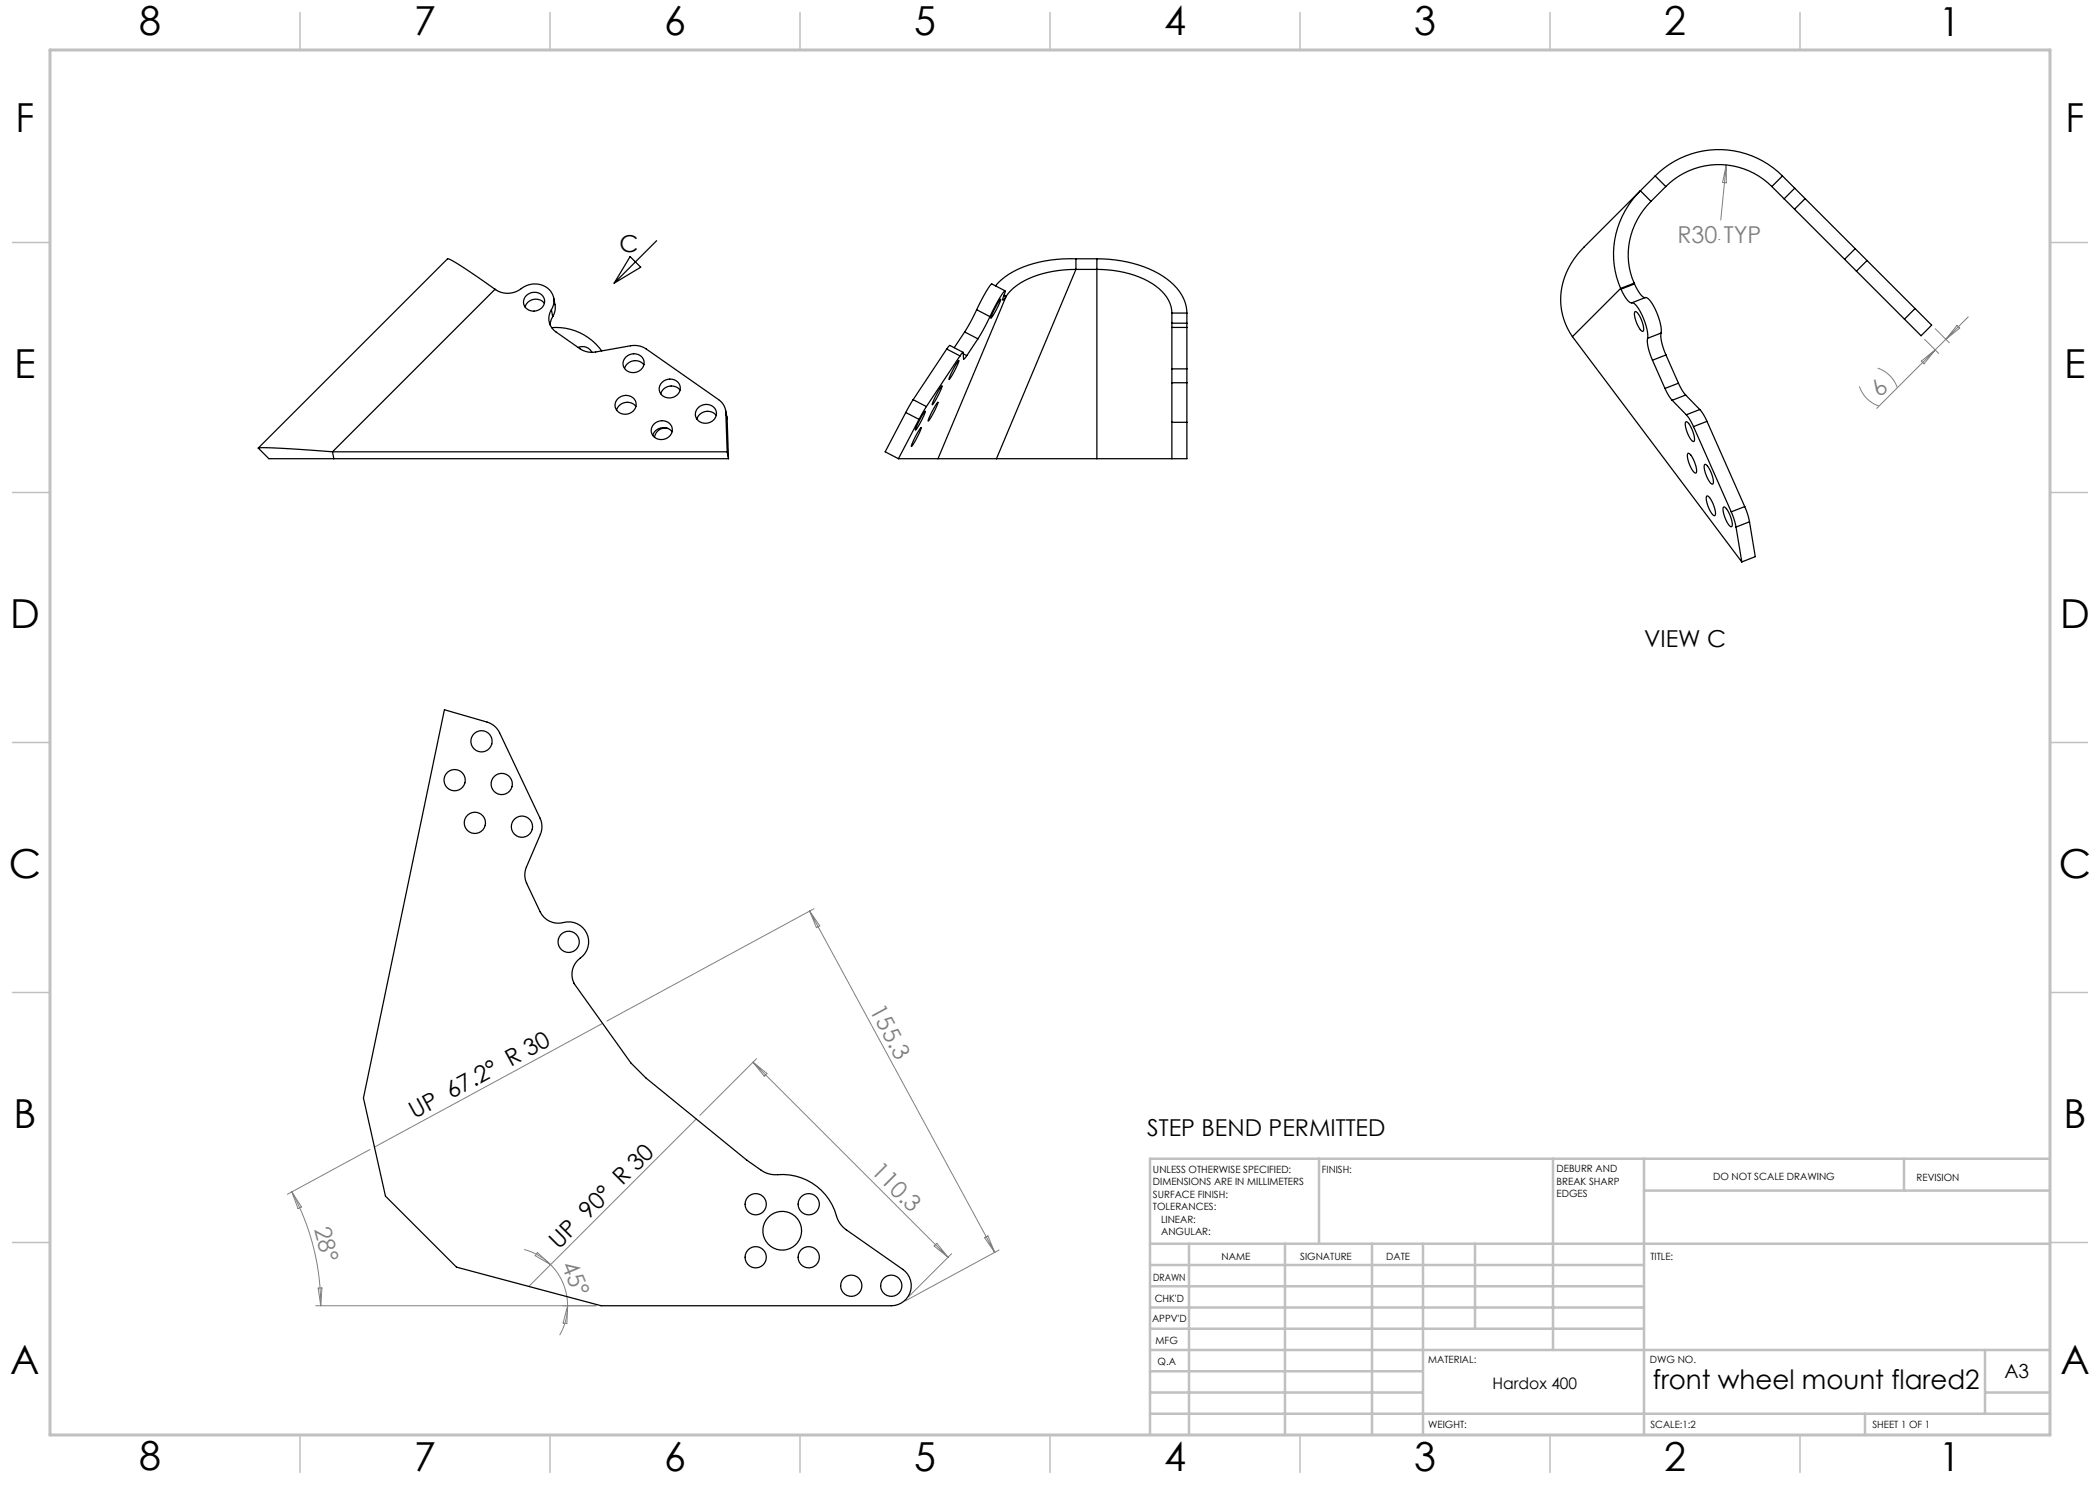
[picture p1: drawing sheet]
<svg xmlns="http://www.w3.org/2000/svg" width="420mm" height="297mm" viewBox="0 0 420 297" stroke-linecap="round" stroke-linejoin="round" font-family="sans-serif">
<g fill="none" stroke="#808080" stroke-width=".2">
<path d="M345.2 33l-1 11M345.2 33l.1 3.6-.8-.1zM343.8 47.9h.1M371.9 77.3a6.2 6.2 0 0 0 3.9 3.9M375.5 73.6a6.2 6.2 0 0 1 4 4M384.3 72.2l2.7-2.2-2.2 2.8zM384.9 67.9l2.8 2.8M387 65.7l2.9 2.9M391.4 65.1l.5 .5-2.7 2.3zM393.7 63.4l-18.4 18.3M161.9 182.2l37 68.3M161.9 182.2l2.1 3-.7 .3z"/>
<path d="M162.8 181.7l-41.4 22.5M120.5 204.7l-45.6 24.7M150.6 212.4l39 39.1M150.6 212.4l2.8 2.3-.6 .5zM151.3 211.7l-11.3 11.4M58.4 238.4a47.8 47.8 0 0 1 5.7 22.7M58.4 238.4l1.9 3-.7 .3zM74 229.9l-16.5 9M139.3 223.8l-33.5 33.5M63.6 257.6h.8l-.3 3.5zM104.8 249.9a11.6 11.6 0 0 1 5.3 3M107.5 250.5l2.6 2.4-3.1-1.8z"/>
<path d="M110.1 252.9a11.6 11.6 0 0 1 3.4 8.2M186.8 249.2l.6-.5 2.2 2.8zM190.3 250.7l-8.5 8.6M196.9 247.5l.7-.3 1.3 3.3zM199.8 250l-18.8 10.2M63.1 261.1h56.1M113.5 261.1l-.1 3.6-.8-.1zM113.5 261.1a11.6 11.6 0 0 1-1.6 5.9"/>
</g>
<g fill="none" stroke="#000" stroke-width=".25">
<path d="M331 35.2a18 18 0 0 1 25.5 0M331 35.2l-14.2 14.2a13.9 13.9 0 0 0-3.3 16.2l1 1.7M331 35.2l2.2 2.1M333.2 37.3a15 15 0 0 1 21.2 0M333.2 37.3l-3 3M354.4 37.3l2.4 2.5M356.5 35.2l-2.1 2.1M356.5 35.2l2.4 2.4M356.8 39.8l2.1 2M358.9 37.6l2.1 2.1M358.9 37.6l-2.1 2.2M361 39.7l10 10"/>
<path d="M361 39.7l-2.1 2.1M99 57.9a4.5 4.5 0 0 0 5.7-.5 3.9 3.9 0 0 1 6.1 2.5 3.3 3.3 0 0 1-.5 2M99 57.9a63 63 0 0 0-9.4-6.2l-37.9 37.9M99 57.9l-32.5 32.5M105.3 59.1a2.02 2.02 0 0 1 2.5-.5 2.02 2.02 0 0 1 1 2.4 2.14 2.14 0 0 1-2.3 1.2 2.14 2.14 0 0 1-1.8-1.8 1.87 1.87 0 0 1 .6-1.3zM110.7 59.6a4.2 4.2 0 0 1-.2 3.7M126 51.3l2.1 2.1-5.3 3.2zM131.3 48.1l-8.5 8.5M200.1 59.9v-.1a12.1 12.1 0 0 1-1.9 3.8l.8-2zM200.8 59.1l.4 .2M200.8 59.1l.2-.9a2.92 2.92 0 0 0-1.2 1.6l-1.8 3.5M200.8 59.1l-.2 .9 .6-.7"/>
<path d="M200.8 59l.4 .2M201 58.2l-2.7-1.4-1.2 1.7-1.8 3.4M201.2 59.2l-13.6 32.5M201.2 59.2v.1M215.2 53.9a41.1 41.1 0 0 1 8.6 .4 14.5 14.5 0 0 1 9.5 5.1 5.8 5.8 0 0 1 1.1 3.2M215.2 53.9a20.1 20.1 0 0 0-12.4 3.7l-1.6 1.6M215.2 51.8a23.5 23.5 0 0 0-14.2 3.6l-1.9 1.8M215.2 53.9l-15.9 37.8M215.2 51.8v2.1M215.2 51.8h4.2M219.4 51.8a23.2 23.2 0 0 1 14.7 4.6 8.5 8.5 0 0 1 3.3 6.2M219.4 51.8v39.9"/>
<path d="M324.1 57.7l-9.6 9.6M324.1 57.7l.1 .1M324.2 57.8a5.1 5.1 0 0 0 2 2.8h.2M326.8 56.6l-2.7 1.1M326.8 56.6l.1 .2M326.9 56.8a5.1 5.1 0 0 0 2 2.7h.2M326.9 56.8l-2.7 1M329.1 59.5a2.83 2.83 0 0 1 1.8 2 10.3 10.3 0 0 1 1.3 5.1M329.1 59.5l-2.7 1.1M330.2 40.3a14.7 14.7 0 0 0-3.4 16.3M330.2 40.3l-2.1-2.1a17.6 17.6 0 0 0-4 19.5M358.9 41.8l10 10.1"/>
<path d="M368.9 51.9l2.4 2.3M371 49.7l2.4 2.4M371 49.7l-2.1 2.2M371.3 54.2l9.6 9.6M373.4 52.1l-2.1 2.1M373.4 52.1l9.6 9.6M108.9 60.7a2.24 2.24 0 0 0-3.9 .7M110.3 61.9a3.2 3.2 0 0 0 .9 4.5l4.8 3.3a4.2 4.2 0 0 0 3.1 .7l7-1.2a4.2 4.2 0 0 1 3.2 .6l14.4 10.1a3.3 3.3 0 0 1 1.5 2.6l.2 7.9M110.3 61.9l.2 1.4M110.3 65.5a11.2 11.2 0 0 1 10 4.7M110.5 63.3l-.4 1.1-.1 .6M115.6 69.5a2.13 2.13 0 0 1 2.8 1"/>
<path d="M123.6 79.7a2.02 2.02 0 0 1 2.5-.5 2.02 2.02 0 0 1 1 2.4 2.14 2.14 0 0 1-2.3 1.3 2.14 2.14 0 0 1-1.8-1.8 1.87 1.87 0 0 1 .6-1.4zM125.2 71.4a2.02 2.02 0 0 1 2.5-.5 2.02 2.02 0 0 1 1 2.4 2.14 2.14 0 0 1-2.3 1.2 2.14 2.14 0 0 1-1.8-1.8 1.87 1.87 0 0 1 .6-1.3zM128.8 73a2.24 2.24 0 0 0-3.9 .7M132.5 76.4a2.02 2.02 0 0 1 2.5-.4 2.02 2.02 0 0 1 .9 2.3 2.14 2.14 0 0 1-2.2 1.3 2.14 2.14 0 0 1-1.9-1.8 1.87 1.87 0 0 1 .7-1.4zM136 78a2.24 2.24 0 0 0-3.9 .8M182.6 79.9l-1.4 2.6M182.6 79.9l2.7 1.4M188.3 77.2h.1a12.1 12.1 0 0 1-2 3.8l.7-1.6zM189.3 69.8l.7-.7 2.6 1.4M189.3 69.8l2.7 1.4M189.3 69.8l-6.7 10.1M191.7 72.2l.1-.1a12.1 12.1 0 0 1-2 3.8l.6-1.6z"/>
<path d="M192 71.2l-6.7 10.1M192.7 70.8l.7 .3M192.9 66.4l2.7 1.4M192.9 66.4l-2.1 3.1M193.4 71.1l-.7 .7-.1-1.3-.6 .7M195.3 61.9l-2.4 4.5M195.3 61.9l2.7 1.4M195.6 67.8l-2.2 3.3M198 63.3l-2.4 4.5M234.4 73.8v2.8M234.4 65.5v8.3M234.4 64.6v.9"/>
<path d="M234.4 65.5h3M234.4 76.6h3M234.4 62.6v2M234.4 76.6v7.9M234.4 73.8h3M234.4 64.6h3M234.4 62.6h3M237.4 73.8v2.8M237.4 65.5v8.3M237.4 64.6v.9M237.4 62.6v2M237.4 76.6v7.9"/>
<path d="M314.5 67.3l33.9 45.1M326.4 60.6a2.83 2.83 0 0 1 1.8 1.9 10.3 10.3 0 0 1 1.3 5.2M327 62.3a1.97 1.97 0 0 1 1.3 1.6 3.1 3.1 0 0 1 .3 2.4 1.97 1.97 0 0 1-1.2-1.7 3.1 3.1 0 0 1-.4-2.3zM329.5 67.7a8.4 8.4 0 0 0 1 4.3M330.5 72l2.5 5.7M332.2 66.6a8.4 8.4 0 0 0 1 4.4M332.2 66.6l-2.7 1.1M333 77.7l.7 1.4 .7 1M333.2 71l-2.7 1M333.2 71l2.5 5.6M335.7 76.6l.7 1.4 .7 1M335.7 76.6l-2.7 1.1"/>
<path d="M337.1 79l-2.7 1.1M337.1 79l2.9 2.9M383 61.7l3.3 3.3-2.1 2.1-3.3-3.3M383 61.7l-2.1 2.1M51.7 89.6l2.1 2.1h13M51.7 89.6a117.8 117.8 0 0 1 14.8 .8M66.5 90.4h78.9M66.5 90.4l.3 1.3M66.8 91.7h78.9M127.2 81.3a2.24 2.24 0 0 0-3.9 .7M130.9 84.8a2.02 2.02 0 0 1 2.5-.5 2.02 2.02 0 0 1 .9 2.4 2.14 2.14 0 0 1-2.2 1.2 2.14 2.14 0 0 1-1.9-1.8 1.87 1.87 0 0 1 .7-1.3zM133.6 85.7a2.12 2.12 0 0 0-2.7 1.8"/>
<path d="M134.4 86.3a2.24 2.24 0 0 0-3.9 .8M139.7 81.5a2.02 2.02 0 0 1 2.5-.5 2.02 2.02 0 0 1 .9 2.4 2.14 2.14 0 0 1-2.2 1.3 2.14 2.14 0 0 1-1.8-1.8 1.87 1.87 0 0 1 .6-1.4zM143.2 83.1a2.24 2.24 0 0 0-3.8 .7M145.1 82l.3 1.9M145.4 83.4v.5M145.4 83.9l.3 7.8M145.4 90.4l.3 1.3M179.7 91.7h7.9M181.2 82.5l-4.2 7.9 2.7 1.3M181.2 82.5l2.6 1.4M183.8 83.9l-4.1 7.8M184.2 85.5a12.1 12.1 0 0 1-1.9 3.8l.6-1.6z"/>
<path d="M185 82.3a12.1 12.1 0 0 1-1.9 3.7l.6-1.6zM185.3 81.3l-1.5 2.6M187.5 80.5h.1a12.1 12.1 0 0 1-2 3.7l.7-1.6zM187.6 91.7h11.7M199.3 91.7h20.1M219.4 91.7h15M234.4 84.5v7.2M234.4 84.5h3M237.4 84.5v7.2h-3M334.4 80.1l2.9 2.9M337.2 84.4a1.97 1.97 0 0 1 1.2 1.6 3.1 3.1 0 0 1 .4 2.3 1.97 1.97 0 0 1-1.3-1.6 3.1 3.1 0 0 1-.3-2.3zM337.3 83l.7 .9 .7 1.4"/>
<path d="M337.6 90.7a1.97 1.97 0 0 1 1.3 1.6 3.1 3.1 0 0 1 .3 2.3 1.97 1.97 0 0 1-1.3-1.6 3.1 3.1 0 0 1-.3-2.3zM338.7 85.3l7.5 17.1M340 81.9l.7 1 .7 1.4M340 81.9l-2.7 1.1M340.9 92.9a1.97 1.97 0 0 1 1.3 1.6 3.1 3.1 0 0 1 .4 2.3 1.97 1.97 0 0 1-1.3-1.6 3.1 3.1 0 0 1-.4-2.3zM341.4 99.2a1.97 1.97 0 0 1 1.2 1.6 3.1 3.1 0 0 1 .4 2.3 1.97 1.97 0 0 1-1.3-1.6 3.1 3.1 0 0 1-.3-2.3zM341.4 84.3l-2.7 1M341.4 84.3l7.5 17M344.7 101.4a1.97 1.97 0 0 1 1.3 1.6 3.1 3.1 0 0 1 .3 2.3 1.97 1.97 0 0 1-1.2-1.6 3.1 3.1 0 0 1-.4-2.3zM346.2 102.4l1 3M347.2 105.4l1.2 7M348.9 101.3l1 3.1"/>
<path d="M348.9 101.3l-2.7 1.1M349.9 104.4l-2.7 1M349.9 104.4l1.2 6.9-2.7 1.1M88.9 141.9l8.5 2.5a4 4 0 0 1 2.5 2.1l8.1 17.1a4 4 0 0 1 .1 3.3l-2.8 6.5a4 4 0 0 0 0 3.3l2.7 5.7a4.2 4.2 0 0 0 5.4 2 4 4 0 0 1 4.1 2.6 4 4 0 0 1-1.4 4.6 4 4 0 0 0-1.3 5.1l11.4 15.9 3 3 20.2 16.4 2.8 2a5.9 5.9 0 0 0 4.5 .9 11.5 11.5 0 0 1 10.9 9.1l.7 1.1 .9 .9 11.3 7.9a4 4 0 0 1 1.6 4.5 4 4 0 0 1-3.8 2.7h-58.1l-28.9-7.7-14.2-14.2-4.4-19.6z"/>
<circle cx="90.9" cy="156" r="2.13"/>
<circle cx="96.3" cy="148.3" r="2.12"/>
<circle cx="100.3" cy="156.8" r="2.13"/>
<circle cx="95" cy="164.6" r="2.13"/>
<circle cx="104.4" cy="165.3" r="2.13"/>
<circle cx="113.7" cy="188.4" r="2.13"/>
<circle cx="151.1" cy="251.5" r="2.13"/>
<circle cx="151.1" cy="240.8" r="2.13"/>
<circle cx="156.4" cy="246.1" r="3.9"/>
<circle cx="161.7" cy="251.5" r="2.13"/>
<circle cx="161.7" cy="240.8" r="2.13"/>
<circle cx="170.3" cy="257.1" r="2.13"/>
<circle cx="178.3" cy="257.1" r="2.13"/>
</g>
<path d="M410 231.8v55.2h-187.2" fill="none" stroke="#c0c0c0" stroke-width=".2"/>
<g fill="none" stroke="#c0c0c0" stroke-width=".5">
<path d="M263.8 231.8v17M310.6 231.8v38.2M328.8 231.8v55.2M328.8 238.1h81.2M380.8 231.8v6.3M410 231.8h-180v55.2M230 248.8h180M230 257.3h98.8M230 253h98.8M237.8 248.8v38.2M257 248.8v38.2M274.4 248.8v38.2"/>
<path d="M284.6 248.8v38.2M295 248.8v17M230 265.8h98.8M230 261.5h98.8M230 278.5h54.6M230 274.3h54.6M230 270h180M397 278.5h13M397 270v12.8M230 282.8h180M373 282.8v4.2"/>
</g>
<g fill="none" stroke="#c0c0c0" stroke-width=".3">
<path d="M60 2.5v7.5M110 2.5v7.5M160 2.5v7.5M210 2.5v7.5M260 2.5v7.5M310 2.5v7.5M360 2.5v7.5M2.5 48.5h7.5M410 48.5h7.5M2.5 98.5h7.5M410 98.5h7.5M2.5 148.5h7.5"/>
<path d="M410 148.5h7.5M2.5 198.5h7.5M410 198.5h7.5M2.5 248.5h7.5M410 248.5h7.5M60 287v7.5M110 287v7.5M160 287v7.5M210 287v7.5M260 287v7.5M310 287v7.5M360 287v7.5"/>
</g>
<path d="M10 10h400v277h-400z" fill="none" stroke="#c0c0c0" stroke-width=".6"/>
<g font-size="8">
<text x="27.8" y="7">8</text>
<text x="82.8" y="7.1">7</text>
<text x="132.8" y="7.1">6</text>
<text x="182.8" y="7.1">5</text>
<text x="232.8" y="7.1">4</text>
<text x="282.8" y="7.1">3</text>
<text x="332.8" y="7.1">2</text>
<text x="387.8" y="7.1">1</text>
<text x="3.1" y="26.3">F</text>
<text x="413.1" y="26.3">F</text>
<text x="2.9" y="75.6">E</text>
<text x="412.9" y="75.6">E</text>
<text x="2" y="125.6">D</text>
<text x="412" y="125.6">D</text>
<text x="1.8" y="175.6">C</text>
<text x="411.8" y="175.6">C</text>
<text x="2.7" y="225.6">B</text>
<text x="412.7" y="225.6">B</text>
<text x="2.1" y="274.9">A</text>
<text x="412.1" y="274.8">A</text>
<text x="27.8" y="294">8</text>
<text x="82.8" y="294.1">7</text>
<text x="132.8" y="294.1">6</text>
<text x="182.8" y="294.1">5</text>
<text x="232.8" y="294.1">4</text>
<text x="282.8" y="294.1">3</text>
<text x="332.8" y="294.1">2</text>
<text x="387.8" y="294.1">1</text>
</g>
<text font-size="5.3" x="330.6" y="277.8">front wheel mount flared2</text>
<g font-size="4.7">
<text x="123.9" y="50.4">C</text>
<text x="328.8" y="129.4">VIEW C</text>
<text x="82.9" y="223.9" transform="rotate(-28 82.9 223.9)">UP 67.2° R 30</text>
<text x="229.4" y="227.1">STEP BEND PERMITTED</text>
<text x="111.8" y="250" transform="rotate(-45 111.8 250)">UP 90° R 30</text>
</g>
<g font-size="4.7" fill="#808080">
<text x="335.5" y="48.5">R30 TYP</text>
<text x="376" y="79.6" transform="rotate(-45 376 79.6)">6</text>
<text x="173.8" y="202" transform="rotate(62 173.8 202)">155.3</text>
<text x="174.1" y="234.5" transform="rotate(45 174.1 234.5)">110.3</text>
<text x="62.8" y="245.8" transform="rotate(76 62.8 245.8)">28°</text>
<text x="112.2" y="253.1" transform="rotate(68 112.2 253.1)">45°</text>
</g>
<text font-size="3.9" x="400.9" y="275.5">A3</text>
<text font-size="3.2" x="298.5" y="277.9">Hardox 400</text>
<g font-size="2">
<text x="230.6" y="234.6">UNLESS OTHERWISE SPECIFIED:</text>
<text x="230.6" y="237.1">DIMENSIONS ARE IN MILLIMETERS</text>
<text x="230.6" y="239.6">SURFACE FINISH:</text>
<text x="264.4" y="234.6">FINISH:</text>
<text x="311.3" y="234.5">DEBURR AND</text>
<text x="311.3" y="237">BREAK SHARP</text>
<text x="311.3" y="239.5">EDGES</text>
<text x="342.6" y="236">DO NOT SCALE DRAWING</text>
<text x="383.3" y="236.2">REVISION</text>
<text x="230.6" y="242.1">TOLERANCES:</text>
<text x="232.2" y="244.6">LINEAR:</text>
<text x="232.2" y="247.1">ANGULAR:</text>
<text x="244.3" y="252">NAME</text>
<text x="260" y="251.9">SIGNATURE</text>
<text x="277.2" y="251.9">DATE</text>
<text x="330.1" y="251.9">TITLE:</text>
<text x="230.6" y="256.1">DRAWN</text>
<text x="230.9" y="260.3">CHK'D</text>
<text x="230.4" y="264.4">APPV'D</text>
<text x="231.1" y="268.8">MFG</text>
<text x="231.5" y="273">Q.A</text>
<text x="285.6" y="272.5">MATERIAL:</text>
<text x="330" y="272.5">DWG NO.</text>
<text x="285.6" y="285.5">WEIGHT:</text>
<text x="330.1" y="285.6">SCALE:1:2</text>
<text x="374.5" y="285.6">SHEET 1 OF 1</text>
</g>
</svg>
